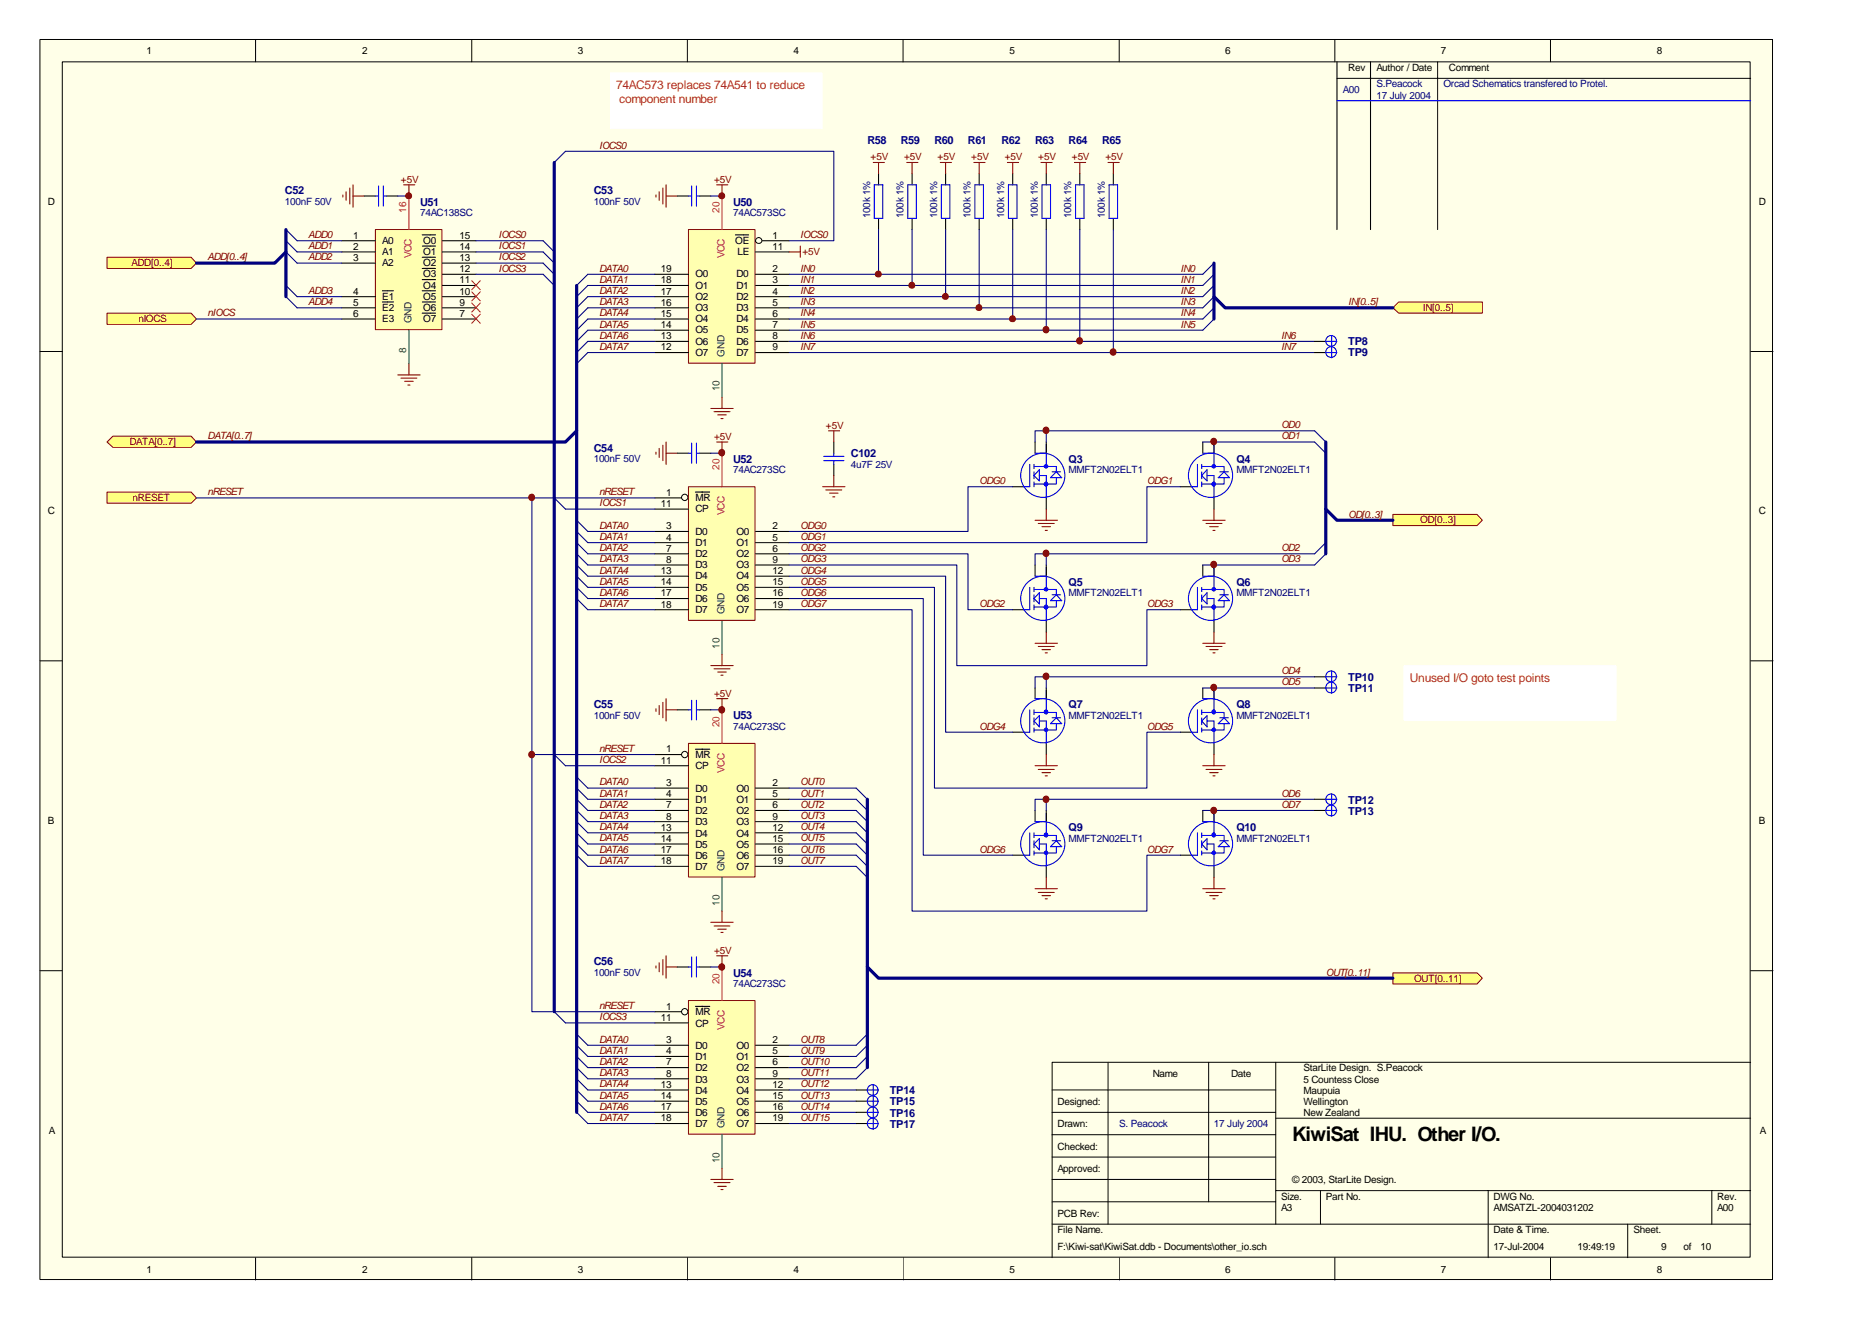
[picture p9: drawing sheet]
<svg xmlns="http://www.w3.org/2000/svg" width="297mm" height="210mm" viewBox="0 0 297 210" stroke-linecap="round" stroke-linejoin="round" font-family="sans-serif">
<path d="M6.3 6.3h275.6v197.2h-275.6z" fill="#ffffe8"/>
<g fill="none" stroke="#000" stroke-width=".16">
<path d="M6.3 6.3h275.6v197.2h-275.6zM9.9 9.8h268.4v190.1h-268.4zM40.6 6.3v3.5M75 6.3v3.5M109.3 6.3v3.5M143.6 6.3v3.5M178 6.3v3.5M212.3 6.3v3.5M228.6 9.8v26.7M246.5 6.3v3.5M6.3 55.9h3.6M278.4 55.9h3.5"/>
<path d="M6.3 105.1h3.6M278.4 105.1h3.5M6.3 154.4h3.6M278.4 154.4h3.5M167.3 173.3h35.6M167.3 176.9h35.6M176.2 168.9v25.8M192.2 168.9v22.2M202.9 177.8h75.5M202.9 168.9v25.8M278.4 168.9h-111.1v31.1M40.6 200v3.6"/>
<path d="M75 200v3.6M109.3 200v3.6M143.6 200v3.6M167.3 184h35.6M167.3 180.4h35.6M167.3 187.6h35.6M167.3 191.1h35.6M167.3 194.7h111.1M178 200v3.6M202.9 189.3h75.5M210 189.3v5.4M212.3 200v3.6"/>
<path d="M236.6 189.3v10.7M246.5 200v3.6M258.8 194.7v5.3M272.2 189.3v5.4"/>
</g>
<path d="M212.6 9.8v26.7M212.6 12.5h65.8M217.9 9.8v26.7" fill="none" stroke="#000" stroke-width=".17"/>
<g fill="#ffff80" stroke="#800000" stroke-width=".16">
<path d="M222.4 48h13.3v1.8h-13.3l-.9-.8z" fill-rule="evenodd"/>
<path d="M221.5 81.8h13.4l.8 .9-.8 .9h-13.4z" fill-rule="evenodd"/>
<path d="M221.5 154.7h13.4l.8 .8-.8 1h-13.4z" fill-rule="evenodd"/>
<path d="M17 70.3l.9-.9h12.5l.8 .9-.8 .8h-12.5z" fill-rule="evenodd"/>
<path d="M17 40.9h13.4l.8 .9-.8 .9h-13.4z" fill-rule="evenodd"/>
<path d="M17 49.8h13.4l.8 .9-.8 .9h-13.4z" fill-rule="evenodd"/>
<path d="M17 78.2h13.4l.8 1-.8 .8h-13.4z" fill-rule="evenodd"/>
</g>
<g fill="none" stroke="#000" stroke-width=".17">
<path d="M161 77.4h1.8M164.6 70.3v1.8M166.4 70.3v1.8M166.4 79.2v1.8M187.7 77.4h1.8M191.3 70.3v1.8M193 70.3v1.8M193 79.2v1.8M161 97h1.8M164.6 89.8v1.8M166.4 89.8v1.8M166.4 98.7v1.8"/>
<path d="M187.7 97h1.8M191.3 89.8v1.8M193 89.8v1.8M193 98.7v1.8M161 116.4h1.8M164.6 109.4v1.7M166.4 109.4v1.7M166.4 118.2v1.8M187.7 116.4h1.8M191.3 109.4v1.7M193 109.4v1.7M193 118.2v1.8"/>
<path d="M161 136h1.8M164.6 128.9v1.8M166.4 128.9v1.8M166.4 137.8v1.7M187.7 136h1.8M191.3 128.9v1.8M193 128.9v1.8M193 137.8v1.7"/>
</g>
<g fill="none" stroke="#00f" stroke-width=".17">
<path d="M163.7 73.8v3.6h-.9M164.4 74.2h2M164.4 73.8v.7M164.4 75v1.1M164.4 76.6v.8M164.6 72.1h1.8M165.3 75.6h1.1v3.6M165.3 74.7v1.8l-.9-.9zM166.4 74.2h1.6v.8M166.4 70.6v3.6M167.3 75h1.4M168 76v1h-3.6"/>
<path d="M168 75l.8 1h-1.8zM190.4 73.8v3.6h-.9M191.1 74.2h1.9M191.1 73.8v.7M191.1 75v1.1M191.1 76.6v.8M191.3 72.1h1.7M191.9 75.6h1.1v3.6M191.9 74.7v1.8l-.8-.9zM193 74.2h1.6v.8M193 70.6v3.6M194 75h1.3"/>
<path d="M194.6 76v1h-3.5M194.6 75l.9 1h-1.8zM163.7 93.4v3.6h-.9M164.4 93.4v.7M164.4 94.6v1.1M164.4 96.2v.8M164.4 93.7h2M164.6 91.6h1.8M165.3 95.2h1.1v3.5M165.3 94.2v1.8l-.9-.8zM166.4 93.7h1.6v.9M166.4 90.2v3.5"/>
<path d="M167.3 94.6h1.4M168 95.5v1h-3.6M168 94.6l.8 .9h-1.8zM190.4 93.4v3.6h-.9M191.1 93.4v.7M191.1 94.6v1.1M191.1 96.2v.8M191.1 93.7h1.9M191.3 91.6h1.7M191.9 95.2h1.1v3.5M191.9 94.2v1.8l-.8-.8zM193 93.7h1.6v.9"/>
<path d="M193 90.2v3.5M193.7 95.5l.9-.9 .9 .9zM194 94.6h1.3M194.6 95.5v1h-3.5M163.7 112.9v3.5h-.9M164.4 114.7l.9-.9v1.8zM164.4 112.9v.7M164.4 114.1v1.1M164.4 115.8v.6M164.4 113.3h2M164.6 111.1h1.8M165.3 114.7h1.1v3.5"/>
<path d="M166.4 113.3h1.6v.8M166.4 109.7v3.6M167.3 114.1h1.4M168 115.1v1h-3.6M168 114.1l.8 1h-1.8zM190.4 112.9v3.5h-.9M191.1 114.7l.8-.9v1.8zM191.1 112.9v.7M191.1 114.1v1.1M191.1 115.8v.6M191.1 113.3h1.9M191.3 111.1h1.7"/>
<path d="M191.9 114.7h1.1v3.5M193 113.3h1.6v.8M193 109.7v3.6M193.7 115.1l.9-1 .9 1zM194 114.1h1.3M194.6 115.1v1h-3.5M163.7 132.4v3.6h-.9M164.4 134.2l.9-.8v1.7zM164.4 132.4v.8M164.4 133.7v1.1M164.4 135.3v.7M164.4 132.9h2"/>
<path d="M164.6 130.7h1.8M165.3 134.2h1.1v3.6M166.4 132.9h1.6v.8M166.4 129.3v3.6M167 134.6l1-.9 .8 .9zM167.3 133.7h1.4M168 134.6v1.1h-3.6M190.4 132.4v3.6h-.9M191.1 134.2l.8-.8v1.7zM191.1 132.4v.8M191.1 133.7v1.1M191.1 135.3v.7"/>
<path d="M191.1 132.9h1.9M191.3 130.7h1.7M191.9 134.2h1.1v3.6M193 132.9h1.6v.8M193 129.3v3.6M193.7 134.6l.9-.9 .9 .9zM194 133.7h1.3M194.6 134.6v1.1h-3.5"/>
<circle cx="165.8" cy="75.6" r="3.5"/>
<circle cx="192.5" cy="75.6" r="3.5"/>
<circle cx="165.8" cy="95.1" r="3.5"/>
<circle cx="192.5" cy="95.1" r="3.5"/>
<circle cx="165.8" cy="114.6" r="3.5"/>
<circle cx="192.5" cy="114.6" r="3.5"/>
<circle cx="165.8" cy="134.2" r="3.5"/>
<circle cx="192.5" cy="134.2" r="3.5"/>
</g>
<g fill="#00f" stroke="#00f" stroke-width=".16">
<circle cx="166.3" cy="77" r=".31"/>
<circle cx="166.3" cy="74.1" r=".29"/>
<circle cx="193" cy="77" r=".31"/>
<circle cx="193" cy="74.1" r=".29"/>
<circle cx="166.3" cy="116" r=".29"/>
<circle cx="166.3" cy="113.2" r=".31"/>
<circle cx="193" cy="116" r=".29"/>
<circle cx="193" cy="113.2" r=".31"/>
<circle cx="166.3" cy="96.5" r=".31"/>
<circle cx="166.3" cy="93.7" r=".29"/>
<circle cx="193" cy="96.5" r=".31"/>
<circle cx="193" cy="93.7" r=".29"/>
<circle cx="166.3" cy="135.6" r=".29"/>
<circle cx="166.3" cy="132.8" r=".31"/>
<circle cx="193" cy="135.6" r=".29"/>
<circle cx="193" cy="132.8" r=".31"/>
</g>
<path d="M59.8 36.6h10.5v15.8h-10.5z" fill="#ffffb0"/>
<path d="M59.7 36.5h10.6v15.9h-10.6z" fill="none" stroke="#800000" stroke-width=".16"/>
<g fill="none" stroke="#000" stroke-width=".17">
<path d="M54.4 38.3h5.3M67.1 37.4h2.2M67.1 39.1h2.2M70.4 38.3h5.3M54.4 40.1h5.3M54.4 41.8h5.3M54.4 50.7h5.3M54.4 47.2h5.3M54.4 49h5.3M60.8 46.2h1.8M60.8 48h1.8M67.1 40.9h2.2"/>
<path d="M67.1 42.7h2.2M67.1 44.5h2.2M67.1 46.2h2.2M67.1 48h2.2M67.1 49.8h2.2M70.4 40.1h5.3M70.4 41.8h5.3M70.4 50.7h5.3M70.4 43.6h5.3M70.4 45.4h5.3M70.4 47.2h5.3M70.4 49h5.3"/>
</g>
<path d="M65 31.2v5.3" fill="none" stroke="#ee0e22" stroke-width=".17"/>
<path d="M65 52.5v5.3" fill="none" stroke="#008000" stroke-width=".17"/>
<path d="M109.6 36.6h10.5v21.2h-10.5z" fill="#ffffb0"/>
<path d="M109.5 36.5h10.6v21.3h-10.6z" fill="none" stroke="#800000" stroke-width=".16"/>
<circle cx="120.7" cy="38.3" r=".48" fill="none" stroke="#000" stroke-width=".16"/>
<g fill="none" stroke="#000" stroke-width=".17">
<path d="M116.9 37.4h2.1M121.2 38.3h4.3M104.1 43.6h5.4M104.1 45.4h5.4M104.1 47.2h5.4M104.1 49h5.4M104.1 50.7h5.4M104.1 52.5h5.4M104.1 54.3h5.4M104.1 56.1h5.4M120.1 40.1h5.4M120.1 43.6h5.4"/>
<path d="M120.1 45.4h5.4M120.1 47.2h5.4M120.1 49h5.4M120.1 50.7h5.4M120.1 52.5h5.4M120.1 54.3h5.4M120.1 56.1h5.4"/>
</g>
<path d="M114.8 31.2v5.3" fill="none" stroke="#ee0e22" stroke-width=".17"/>
<path d="M114.8 57.8v5.4" fill="none" stroke="#008000" stroke-width=".17"/>
<path d="M109.6 77.5h10.5v21.2h-10.5z" fill="#ffffb0"/>
<path d="M109.5 77.4h10.6v21.3h-10.6z" fill="none" stroke="#800000" stroke-width=".16"/>
<circle cx="108.9" cy="79.1" r=".5" fill="none" stroke="#000" stroke-width=".16"/>
<g fill="none" stroke="#000" stroke-width=".17">
<path d="M104.1 79.2h4.3M110.6 78.2h2.3M104.1 81h5.4M104.1 84.5h5.4M104.1 86.3h5.4M104.1 88.1h5.4M104.1 89.8h5.4M104.1 91.6h5.4M104.1 93.4h5.4M104.1 95.2h5.4M104.1 97h5.4M120.1 84.5h5.4"/>
<path d="M120.1 86.3h5.4M120.1 88.1h5.4M120.1 89.8h5.4M120.1 91.6h5.4M120.1 93.4h5.4M120.1 95.2h5.4M120.1 97h5.4"/>
</g>
<path d="M114.8 72.1v5.3" fill="none" stroke="#ee0e22" stroke-width=".17"/>
<path d="M114.8 98.7v5.4" fill="none" stroke="#008000" stroke-width=".17"/>
<path d="M109.6 118.3h10.5v21.2h-10.5z" fill="#ffffb0"/>
<path d="M109.5 118.2h10.6v21.3h-10.6z" fill="none" stroke="#800000" stroke-width=".16"/>
<circle cx="108.9" cy="120" r=".5" fill="none" stroke="#000" stroke-width=".16"/>
<g fill="none" stroke="#000" stroke-width=".17">
<path d="M104.1 120h4.3M110.6 119.1h2.3M104.1 121.8h5.4M104.1 125.3h5.4M104.1 127.1h5.4M104.1 128.9h5.4M104.1 130.7h5.4M104.1 132.4h5.4M104.1 134.2h5.4M104.1 136h5.4M104.1 137.8h5.4M120.1 125.3h5.4"/>
<path d="M120.1 127.1h5.4M120.1 128.9h5.4M120.1 130.7h5.4M120.1 132.4h5.4M120.1 134.2h5.4M120.1 136h5.4M120.1 137.8h5.4"/>
</g>
<path d="M114.8 112.9v5.3" fill="none" stroke="#ee0e22" stroke-width=".17"/>
<path d="M114.8 139.5v5.4" fill="none" stroke="#008000" stroke-width=".17"/>
<path d="M109.6 159.2h10.5v21.2h-10.5z" fill="#ffffb0"/>
<path d="M109.5 159.1h10.6v21.3h-10.6z" fill="none" stroke="#800000" stroke-width=".16"/>
<circle cx="108.9" cy="160.9" r=".5" fill="none" stroke="#000" stroke-width=".16"/>
<g fill="none" stroke="#000" stroke-width=".17">
<path d="M57.9 31.2h1.8M61.5 31.2h1.7M107.7 31.2h1.8M111.3 31.2h1.7M139.7 27.6v1.8M139.7 34.7v1.8M145 27.6v1.8M145 34.7v1.8M150.4 27.6v1.8M150.4 34.7v1.8M155.7 27.6v1.8M155.7 34.7v1.8"/>
<path d="M161 27.6v1.8M161 34.7v1.8M166.4 27.6v1.8M166.4 34.7v1.8M171.7 27.6v1.8M171.7 34.7v1.8M177 27.6v1.8M177 34.7v1.8M209 54.3h1.8M209 56.1h1.8M107.7 72.1h1.8M111.3 72.1h1.7"/>
<path d="M132.6 70.3v1.8M132.6 73.8v1.8M107.7 112.9h1.8M111.3 112.9h1.7M209 107.6h1.8M209 109.4h1.8M209 127.1h1.8M209 128.9h1.8M107.7 153.8h1.8M111.3 153.8h1.7M104.1 160.9h4.3M104.1 162.7h5.4"/>
<path d="M104.1 166.2h5.4M104.1 168h5.4M104.1 169.8h5.4M104.1 171.5h5.4M104.1 173.3h5.4M104.1 175.1h5.4M104.1 176.9h5.4M104.1 178.7h5.4M110.6 160h2.3M120.1 166.2h5.4M120.1 168h5.4M120.1 169.8h5.4"/>
<path d="M120.1 171.5h5.4M120.1 173.3h5.4M120.1 175.1h5.4M120.1 176.9h5.4M120.1 178.7h5.4M136.1 173.3h1.8M136.1 175.1h1.8M136.1 176.9h1.8M136.1 178.7h1.8"/>
</g>
<path d="M114.8 153.8v5.3" fill="none" stroke="#ee0e22" stroke-width=".17"/>
<path d="M114.8 180.4v5.4" fill="none" stroke="#008000" stroke-width=".17"/>
<g fill="none" stroke="#00f" stroke-width=".17">
<path d="M212.6 16h65.8M59.7 31.2h.5M60.2 29.6v3.2M61 31.2h.5M61 29.6v3.2M109.5 31.2h.5M110 29.6v3.2M110.7 31.2h.6M110.7 29.6v3.2M139 29.4h1.4v5.3h-1.4zM144.4 29.4h1.3v5.3h-1.3zM149.7 29.4h1.3v5.3h-1.3z"/>
<path d="M155 29.4h1.4v5.3h-1.4zM160.4 29.4h1.3v5.3h-1.3zM165.7 29.4h1.3v5.3h-1.3zM171 29.4h1.4v5.3h-1.4zM176.4 29.4h1.3v5.3h-1.3zM210.8 54.3h1.8M210.8 56.1h1.8M211.8 53.4v3.5M109.5 72.1h.5M110 70.5v3.2M110.7 70.5v3.2M110.7 72.1h.6"/>
<path d="M131 73.3h3.2M131 72.6h3.2M132.6 72.1v.5M132.6 73.3v.5M109.5 112.9h.5M110 111.4v3.1M110.7 111.4v3.1M110.7 112.9h.6M210.8 107.6h1.8M210.8 109.4h1.8M211.8 106.7v3.6M210.8 127.1h1.8"/>
<path d="M210.8 128.9h1.8M211.8 126.3v3.5M109.5 153.8h.5M110 152.2v3.2M110.7 152.2v3.2M110.7 153.8h.6M137.9 173.3h1.8M137.9 175.1h1.8M137.9 176.9h1.8M137.9 178.7h1.8M138.9 172.5v7.1"/>
<circle cx="211.7" cy="54.2" r=".85"/>
<circle cx="211.7" cy="56" r=".85"/>
<circle cx="211.7" cy="109.3" r=".85"/>
<circle cx="211.7" cy="107.6" r=".85"/>
<circle cx="211.7" cy="128.9" r=".85"/>
<circle cx="211.7" cy="127.1" r=".85"/>
<circle cx="138.8" cy="173.3" r=".85"/>
<circle cx="138.8" cy="175.1" r=".85"/>
<circle cx="138.8" cy="176.9" r=".85"/>
<circle cx="138.8" cy="178.7" r=".85"/>
</g>
<g fill="none" stroke="#800000" stroke-width=".17">
<path d="M54.5 31v.3M55 30.5v1.3M55.6 29.9v2.5M56.1 31.2h1.8M56.1 29.4v3.5M64.2 29.4h1.8M65 29.4v1.8M104.3 31v.3M104.8 30.5v1.3M105.4 29.9v2.5M105.9 29.4v3.5M105.9 31.2h1.8"/>
<path d="M114 29.4h1.7M114.8 29.4v1.8M127.3 39.1v1.8M138.9 25.8h1.7M139.7 25.8v1.8M144.2 25.8h1.8M145 25.8v1.8M149.5 25.8h1.8M150.4 25.8v1.8M154.9 25.8h1.7M155.7 25.8v1.8M160.2 25.8h1.8"/>
<path d="M161 25.8v1.8M165.5 25.8h1.8M166.4 25.8v1.8M170.9 25.8h1.7M171.7 25.8v1.8M176.2 25.8h1.8M177 25.8v1.8M63.2 59.6h3.6M65 57.8v1.8M125.5 40.1h1.8M63.8 60.1h2.5M64.3 60.6h1.4"/>
<path d="M64.9 61.2h.3M104.3 71.9v.3M104.8 71.3v1.4M105.4 70.8v2.5M105.9 70.3v3.5M105.9 72.1h1.8M113 65h3.6M113.5 65.5h2.6M114 70.3h1.7M114.1 66h1.4M114.6 66.6h.4M114.8 63.2v1.8"/>
<path d="M114.8 70.3v1.8M130.8 77.4h3.6M131.3 77.9h2.6M131.7 68.5h1.8M131.9 78.4h1.4M132.4 79h.4M132.6 68.5v1.8M132.6 75.6v1.8M164.6 82.7h3.5M165.1 83.2h2.5M165.7 83.7h1.3M166.2 84.3h.3"/>
<path d="M166.4 81v1.7M191.3 82.7h3.5M191.8 83.2h2.5M192.4 83.7h1.3M192.9 84.3h.3M193 81v1.7M104.3 112.7v.4M104.8 112.2v1.4M105.4 111.7v2.4M105.9 111.1v3.6M105.9 112.9h1.8M113 105.8h3.6"/>
<path d="M113.5 106.4h2.6M114 111.1h1.7M114.1 106.9h1.4M114.6 107.4h.4M114.8 104.1v1.7M114.8 111.1v1.8M164.6 102.3h3.5M165.1 102.8h2.5M165.7 103.3h1.3M166.2 103.8h.3M166.4 100.5v1.8M166.4 120v1.8"/>
<path d="M191.3 102.3h3.5M191.8 102.8h2.5M192.4 103.3h1.3M192.9 103.8h.3M193 100.5v1.8M193 120v1.8M164.6 121.8h3.5M165.1 122.4h2.5M165.7 122.9h1.3M166.2 123.4h.3M166.4 139.5v1.8M191.3 121.8h3.5"/>
<path d="M191.8 122.4h2.5M192.4 122.9h1.3M192.9 123.4h.3M193 139.5v1.8M104.3 153.6v.3M104.8 153.1v1.4M105.4 152.6v2.4M105.9 152v3.5M105.9 153.8h1.8M113 146.7h3.6M113.5 147.2h2.6M114 152h1.7"/>
<path d="M114.1 147.8h1.4M114.6 148.3h.4M114.8 144.9v1.8M114.8 152v1.8M164.6 141.3h3.5M165.1 141.9h2.5M165.7 142.4h1.3M166.2 142.9h.3M191.3 141.3h3.5M191.8 141.9h2.5M192.4 142.4h1.3M192.9 142.9h.3"/>
<path d="M113 187.6h3.6M113.5 188.1h2.6M114.1 188.7h1.4M114.6 189.2h.4M114.8 185.8v1.8"/>
</g>
<g fill="none" stroke="#000080" stroke-width=".17">
<path d="M45.5 36.5l1.7 1.8h7.2M45.5 38.3l1.7 1.8h7.2M63.2 31.2h1.8M75.7 38.3h10.7l1.7 1.8M88.1 25.8l1.8-1.7h42.7v14.2h-7.1M113 31.2h1.8M139.7 36.5v7.1M145 36.5v8.9M150.4 36.5v10.7M155.7 36.5v12.5M161 36.5v14.2M166.4 36.5v16"/>
<path d="M171.7 36.5v17.8M177 36.5v19.6M31.2 50.7h23.2M45.5 40.1l1.7 1.7h7.2M45.5 45.4l1.7 1.8h7.2M45.5 47.2l1.7 1.8h7.2M75.7 40.1h10.7l1.7 1.7M75.7 41.8h10.7l1.7 1.8M75.7 43.6h10.7l1.7 1.8M104.1 47.2h-10.6l-1.8 1.8M104.1 49h-10.6l-1.8 1.7M104.1 50.7h-10.6l-1.8 1.8"/>
<path d="M104.1 43.6h-10.6l-1.8 1.8M104.1 45.4h-10.6l-1.8 1.8M104.1 52.5h-10.6l-1.8 1.8M104.1 54.3h-10.6l-1.8 1.8M104.1 56.1h-10.6l-1.8 1.7M125.5 54.3h83.5M125.5 56.1h83.5M193 45.4l-1.7 1.8h-65.8M193 47.2l-1.7 1.8h-65.8M193 49l-1.7 1.7h-65.8M193 41.8l-1.7 1.8h-65.8M193 43.6l-1.7 1.8h-65.8"/>
<path d="M193 50.7l-1.7 1.8h-65.8M31.2 79.2h53.4M88.1 79.2l1.8 1.8h14.2M104.1 79.2h-19.5v81.7h19.5M113 72.1h1.8M161 77.4h-7.1v7.1h-28.4M164.6 70.3v-1.8h44.4l1.8 1.8M166.4 68.5v1.8M187.7 77.4h-5.3v8.9h-56.9M191.3 70.3h17.7l1.8 1.8M91.7 88.1l1.8 1.7h10.6M91.7 86.3l1.8 1.8h10.6"/>
<path d="M91.7 84.5l1.8 1.8h10.6M91.7 82.7l1.8 1.8h10.6M91.7 95.2l1.8 1.8h10.6M91.7 93.4l1.8 1.8h10.6M91.7 91.6l1.8 1.8h10.6M91.7 89.8l1.8 1.8h10.6M125.5 88.1h28.4v8.9h7.1M125.5 89.8h26.6v16h30.3v-8.8h5.3M125.5 91.6h24.9v24.8h10.6M125.5 93.4h23.1v31.9h33.8v-8.9h5.3M125.5 95.2h21.3v40.8h14.2M125.5 97h19.5v47.9h37.4v-8.9h5.3"/>
<path d="M166.4 88.1v1.7M210.8 86.3l-1.8 1.8h-44.4v1.7M210.8 88.1l-1.8 1.7h-17.7M84.6 120h19.5M88.1 120l1.8 1.8h14.2M113 112.9h1.8M166.4 107.6v1.8M191.3 109.4h17.7M209 107.6h-44.4v1.8M91.7 128.9l1.8 1.8h10.6M91.7 127.1l1.8 1.8h10.6M91.7 125.3l1.8 1.8h10.6"/>
<path d="M91.7 123.5l1.8 1.8h10.6M91.7 136l1.8 1.8h10.6M91.7 134.2l1.8 1.8h10.6M91.7 132.4l1.8 1.8h10.6M91.7 130.7l1.8 1.7h10.6M125.5 128.9h10.6l1.8 1.8M125.5 134.2h10.6l1.8 1.8M125.5 130.7h10.6l1.8 1.7M125.5 127.1h10.6l1.8 1.8M125.5 125.3h10.6l1.8 1.8M125.5 137.8h10.6l1.8 1.7M125.5 136h10.6l1.8 1.8"/>
<path d="M125.5 132.4h10.6l1.8 1.8M166.4 127.1v1.8M191.3 128.9h17.7M209 127.1h-44.4v1.8M113 153.8h1.8M88.1 160.9l1.8 1.8h14.2M91.7 169.8l1.8 1.7h10.6M91.7 168l1.8 1.8h10.6M91.7 166.2l1.8 1.8h10.6M91.7 164.4l1.8 1.8h10.6M91.7 176.9l1.8 1.8h10.6M91.7 175.1l1.8 1.8h10.6"/>
<path d="M91.7 173.3l1.8 1.8h10.6M91.7 171.5l1.8 1.8h10.6M125.5 178.7h10.6M125.5 176.9h10.6M125.5 175.1h10.6M125.5 173.3h10.6M137.9 169.8l-1.8 1.7h-10.6M137.9 168l-1.8 1.8h-10.6M137.9 166.2l-1.8 1.8h-10.6M137.9 164.4l-1.8 1.8h-10.6"/>
</g>
<path d="M45.5 36.5v10.7M88.1 25.8v135.1M45.5 40.1l-1.8 1.7h-12.5M91.7 45.4v131.5M193 47.2l1.8 1.8h26.7M193 41.8v8.9M91.7 68.5l-1.8 1.8h-58.7M210.8 70.3v17.8M210.8 81l1.8 1.7h8.9M137.9 127.1v42.7M137.9 153.8l1.8 1.7h81.8" fill="none" stroke="#000080" stroke-width=".51"/>
<path d="M75 50l1.4 1.4M75 48.2l1.4 1.4M75 46.4l1.4 1.5M75 44.6l1.4 1.5M76.4 50l-1.4 1.4M76.4 48.2l-1.4 1.4M76.4 46.4l-1.4 1.5M76.4 44.6l-1.4 1.5" fill="none" stroke="#f00" stroke-width=".16"/>
<g fill="#800000" stroke="#800000" stroke-width=".16">
<circle cx="84.5" cy="120" r=".49"/>
<circle cx="84.5" cy="79.1" r=".49"/>
<circle cx="139.7" cy="43.6" r=".47"/>
<circle cx="145" cy="45.4" r=".47"/>
<circle cx="150.3" cy="47.1" r=".47"/>
<circle cx="155.7" cy="48.9" r=".47"/>
<circle cx="161" cy="50.7" r=".47"/>
<circle cx="166.3" cy="52.4" r=".49"/>
<circle cx="171.6" cy="54.2" r=".49"/>
<circle cx="177" cy="56" r=".49"/>
<circle cx="166.3" cy="68.4" r=".49"/>
<circle cx="166.3" cy="88" r=".49"/>
<circle cx="166.3" cy="107.5" r=".49"/>
<circle cx="166.3" cy="127.1" r=".49"/>
<circle cx="114.7" cy="72" r=".49"/>
<circle cx="193" cy="89.8" r=".49"/>
<circle cx="193" cy="70.2" r=".49"/>
<circle cx="193" cy="109.3" r=".49"/>
<circle cx="193" cy="128.9" r=".49"/>
<circle cx="65" cy="31.1" r=".47"/>
<circle cx="114.8" cy="31.1" r=".47"/>
<circle cx="114.7" cy="112.9" r=".49"/>
<circle cx="114.7" cy="153.8" r=".49"/>
</g>
<path d="M97.1 11.7h33.6v8.7h-33.6z" fill="#fff"/>
<path d="M97 11.6h33.7v8.8h-33.7z" fill="none" stroke="#fff" stroke-width=".16"/>
<path d="M223.4 105.9h33.6v8.7h-33.6z" fill="#fff"/>
<path d="M223.3 105.8h33.7v8.8h-33.7z" fill="none" stroke="#fff" stroke-width=".16"/>
<text font-size="3.2" x="205.5" y="181.4">KiwiSat IHU. Other I/O.</text>
<g font-size="1.9" fill="#ee0e22">
<text x="98" y="14.2">74AC573 replaces 74A541 to reduce</text>
<text x="98.5" y="16.4">component number</text>
<text x="224.2" y="108.4">Unused I/O goto test points</text>
</g>
<g font-size="1.7" fill="#000080">
<text x="137.9" y="22.9">R58</text>
<text x="143.3" y="22.9">R59</text>
<text x="148.6" y="22.9">R60</text>
<text x="153.9" y="22.9">R61</text>
<text x="159.3" y="22.9">R62</text>
<text x="164.6" y="22.9">R63</text>
<text x="169.9" y="22.9">R64</text>
<text x="175.3" y="22.9">R65</text>
<text x="45.3" y="30.9">C52</text>
<text x="66.8" y="32.7">U51</text>
<text x="94.4" y="30.9">C53</text>
<text x="116.6" y="32.7">U50</text>
<text x="214.4" y="54.9">TP8</text>
<text x="214.4" y="56.7">TP9</text>
<text x="94.4" y="71.8">C54</text>
<text x="116.6" y="73.6">U52</text>
<text x="135.3" y="72.7">C102</text>
<text x="169.9" y="73.6">Q3</text>
<text x="196.6" y="73.6">Q4</text>
<text x="169.9" y="93.1">Q5</text>
<text x="196.6" y="93.1">Q6</text>
<text x="94.4" y="112.6">C55</text>
<text x="169.9" y="112.6">Q7</text>
<text x="196.6" y="112.6">Q8</text>
<text x="214.4" y="108.2">TP10</text>
<text x="214.4" y="110">TP11</text>
<text x="116.6" y="114.4">U53</text>
<text x="214.4" y="127.8">TP12</text>
<text x="214.4" y="129.6">TP13</text>
<text x="169.9" y="132.2">Q9</text>
<text x="196.6" y="132.2">Q10</text>
<text x="94.4" y="153.5">C56</text>
<text x="116.6" y="155.3">U54</text>
<text x="141.5" y="174">TP14</text>
<text x="141.5" y="175.8">TP15</text>
<text x="141.5" y="177.6">TP16</text>
<text x="141.5" y="179.3">TP17</text>
</g>
<g font-size="1.6">
<text x="23.3" y="8.7">1</text>
<text x="57.6" y="8.7">2</text>
<text x="91.9" y="8.7">3</text>
<text x="126.2" y="8.7">4</text>
<text x="160.5" y="8.7">5</text>
<text x="194.8" y="8.7">6</text>
<text x="214.4" y="11.3">Rev</text>
<text x="218.9" y="11.3">Author / Date</text>
<text x="229.1" y="8.7">7</text>
<text x="230.4" y="11.3">Comment</text>
<text x="263.5" y="8.7">8</text>
<text x="7.6" y="32.6">D</text>
<text x="279.7" y="32.6">D</text>
<text x="56.1" y="37.9">1</text>
<text x="56.1" y="39.7">2</text>
<text x="56.1" y="41.5">3</text>
<text x="60.8" y="38.8">A0</text>
<text x="60.8" y="40.6">A1</text>
<text x="67.3" y="38.8">O0</text>
<text x="67.3" y="40.6">O1</text>
<text x="73.1" y="37.9">15</text>
<text x="73.1" y="39.7">14</text>
<text x="73.1" y="41.5">13</text>
<text x="116.9" y="38.8">OE</text>
<text x="117.3" y="40.6">LE</text>
<text x="122.9" y="37.9">1</text>
<text x="122.9" y="39.7">11</text>
<text x="56.1" y="46.8">4</text>
<text x="60.8" y="42.3">A2</text>
<text x="60.8" y="47.7">E1</text>
<text x="67.3" y="42.3">O2</text>
<text x="67.3" y="44.1">O3</text>
<text x="67.3" y="45.9">O4</text>
<text x="67.3" y="47.7">O5</text>
<text x="73.1" y="43.3">12</text>
<text x="73.1" y="45.1">11</text>
<text x="73.1" y="46.8">10</text>
<text x="105.1" y="43.3">19</text>
<text x="105.1" y="45.1">18</text>
<text x="105.1" y="46.8">17</text>
<text x="110.6" y="44.1">O0</text>
<text x="110.6" y="45.9">O1</text>
<text x="110.6" y="47.7">O2</text>
<text x="117.1" y="44.1">D0</text>
<text x="117.1" y="45.9">D1</text>
<text x="117.1" y="47.7">D2</text>
<text x="122.9" y="43.3">2</text>
<text x="122.9" y="45.1">3</text>
<text x="122.9" y="46.8">4</text>
<text x="56.1" y="50.4">6</text>
<text x="56.1" y="48.6">5</text>
<text x="60.8" y="51.2">E3</text>
<text x="60.8" y="49.5">E2</text>
<text x="67.3" y="49.5">O6</text>
<text x="67.3" y="51.2">O7</text>
<text x="73.1" y="48.6">9</text>
<text x="73.1" y="50.4">7</text>
<text x="105.1" y="48.6">16</text>
<text x="105.1" y="50.4">15</text>
<text x="105.1" y="52.2">14</text>
<text x="105.1" y="53.9">13</text>
<text x="110.6" y="49.5">O3</text>
<text x="110.6" y="51.2">O4</text>
<text x="110.6" y="53">O5</text>
<text x="117.1" y="49.5">D3</text>
<text x="117.1" y="51.2">D4</text>
<text x="117.1" y="53">D5</text>
<text x="122.9" y="48.6">5</text>
<text x="122.9" y="50.4">6</text>
<text x="122.9" y="52.2">7</text>
<text x="122.9" y="53.9">8</text>
<text x="105.1" y="55.7">12</text>
<text x="110.6" y="54.8">O6</text>
<text x="110.6" y="56.6">O7</text>
<text x="117.1" y="54.8">D6</text>
<text x="117.1" y="56.6">D7</text>
<text x="122.9" y="55.7">9</text>
<text x="7.6" y="81.8">C</text>
<text x="105.1" y="80.6">11</text>
<text x="105.9" y="78.8">1</text>
<text x="110.6" y="79.7">MR</text>
<text x="110.6" y="81.5">CP</text>
<text x="279.7" y="81.8">C</text>
<text x="105.9" y="84.2">3</text>
<text x="105.9" y="86">4</text>
<text x="105.9" y="87.7">7</text>
<text x="105.9" y="89.5">8</text>
<text x="110.6" y="85">D0</text>
<text x="110.6" y="86.8">D1</text>
<text x="110.6" y="88.6">D2</text>
<text x="117.1" y="85">O0</text>
<text x="117.1" y="86.8">O1</text>
<text x="117.1" y="88.6">O2</text>
<text x="122.9" y="84.2">2</text>
<text x="122.9" y="86">5</text>
<text x="122.9" y="87.7">6</text>
<text x="122.9" y="89.5">9</text>
<text x="105.1" y="91.3">13</text>
<text x="105.1" y="93.1">14</text>
<text x="105.1" y="94.8">17</text>
<text x="110.6" y="90.4">D3</text>
<text x="110.6" y="92.1">D4</text>
<text x="110.6" y="93.9">D5</text>
<text x="110.6" y="95.7">D6</text>
<text x="117.1" y="90.4">O3</text>
<text x="117.1" y="92.1">O4</text>
<text x="117.1" y="93.9">O5</text>
<text x="117.1" y="95.7">O6</text>
<text x="122.9" y="91.3">12</text>
<text x="122.9" y="93.1">15</text>
<text x="122.9" y="94.8">16</text>
<text x="105.1" y="96.6">18</text>
<text x="110.6" y="97.5">D7</text>
<text x="117.1" y="97.5">O7</text>
<text x="122.9" y="96.6">19</text>
<text x="105.9" y="119.6">1</text>
<text x="105.1" y="121.4">11</text>
<text x="105.9" y="125">3</text>
<text x="110.6" y="120.6">MR</text>
<text x="110.6" y="122.4">CP</text>
<text x="110.6" y="125.9">D0</text>
<text x="117.1" y="125.9">O0</text>
<text x="122.9" y="125">2</text>
<text x="7.6" y="131.1">B</text>
<text x="105.9" y="126.8">4</text>
<text x="105.9" y="128.5">7</text>
<text x="105.9" y="130.3">8</text>
<text x="110.6" y="127.7">D1</text>
<text x="110.6" y="129.5">D2</text>
<text x="110.6" y="131.2">D3</text>
<text x="117.1" y="127.7">O1</text>
<text x="117.1" y="129.5">O2</text>
<text x="117.1" y="131.2">O3</text>
<text x="122.9" y="126.8">5</text>
<text x="122.9" y="128.5">6</text>
<text x="122.9" y="130.3">9</text>
<text x="279.7" y="131.1">B</text>
<text x="105.1" y="132.1">13</text>
<text x="105.1" y="133.9">14</text>
<text x="105.1" y="135.7">17</text>
<text x="105.1" y="137.4">18</text>
<text x="110.6" y="133">D4</text>
<text x="110.6" y="134.8">D5</text>
<text x="110.6" y="136.6">D6</text>
<text x="117.1" y="133">O4</text>
<text x="117.1" y="134.8">O5</text>
<text x="117.1" y="136.6">O6</text>
<text x="122.9" y="132.1">12</text>
<text x="122.9" y="133.9">15</text>
<text x="122.9" y="135.7">16</text>
<text x="122.9" y="137.4">19</text>
<text x="110.6" y="138.4">D7</text>
<text x="117.1" y="138.4">O7</text>
<text x="105.9" y="160.5">1</text>
<text x="110.6" y="161.5">MR</text>
<text x="105.1" y="162.3">11</text>
<text x="105.9" y="165.9">3</text>
<text x="105.9" y="167.7">4</text>
<text x="110.6" y="163.3">CP</text>
<text x="110.6" y="166.8">D0</text>
<text x="117.1" y="166.8">O0</text>
<text x="122.9" y="165.9">2</text>
<text x="122.9" y="167.7">5</text>
<text x="105.1" y="173">13</text>
<text x="105.9" y="169.4">7</text>
<text x="105.9" y="171.2">8</text>
<text x="110.6" y="168.6">D1</text>
<text x="110.6" y="170.4">D2</text>
<text x="110.6" y="172.1">D3</text>
<text x="110.6" y="173.9">D4</text>
<text x="117.1" y="168.6">O1</text>
<text x="117.1" y="170.4">O2</text>
<text x="117.1" y="172.1">O3</text>
<text x="117.1" y="173.9">O4</text>
<text x="122.9" y="169.4">6</text>
<text x="122.9" y="171.2">9</text>
<text x="122.9" y="173">12</text>
<text x="183.3" y="171.2">Name</text>
<text x="195.7" y="171.2">Date</text>
<text x="207.3" y="170.4">StarLite Design. S.Peacock</text>
<text x="207.3" y="172.1">5 Countess Close</text>
<text x="207.3" y="173.9">Maupuia</text>
<text x="105.1" y="174.8">14</text>
<text x="105.1" y="176.5">17</text>
<text x="105.1" y="178.3">18</text>
<text x="110.6" y="175.7">D5</text>
<text x="110.6" y="177.5">D6</text>
<text x="110.6" y="179.3">D7</text>
<text x="117.1" y="175.7">O5</text>
<text x="117.1" y="177.5">O6</text>
<text x="117.1" y="179.3">O7</text>
<text x="122.9" y="174.8">15</text>
<text x="122.9" y="176.5">16</text>
<text x="122.9" y="178.3">19</text>
<text x="168.1" y="175.7">Designed:</text>
<text x="168.1" y="179.3">Drawn:</text>
<text x="207.3" y="175.7">Wellington</text>
<text x="207.3" y="177.5">New Zealand</text>
<text x="7.8" y="180.3">A</text>
<text x="168.1" y="182.8">Checked:</text>
<text x="279.8" y="180.3">A</text>
<text x="168.1" y="186.4">Approved:</text>
<text x="203.7" y="190.8">Size.</text>
<text x="205.5" y="188.1">© 2003, StarLite Design.</text>
<text x="210.8" y="190.8">Part No.</text>
<text x="237.5" y="190.8">DWG No.</text>
<text x="273" y="190.8">Rev.</text>
<text x="168.1" y="196.1">File Name.</text>
<text x="168.1" y="193.5">PCB Rev:</text>
<text x="203.7" y="192.5">A3</text>
<text x="237.5" y="192.5">AMSATZL-2004031202</text>
<text x="237.5" y="196.1">Date &amp; Time.</text>
<text x="259.8" y="196.1">Sheet.</text>
<text x="273" y="192.5">A00</text>
<text x="23.3" y="202.4">1</text>
<text x="57.6" y="202.4">2</text>
<text x="91.9" y="202.4">3</text>
<text x="126.2" y="202.4">4</text>
<text x="160.5" y="202.4">5</text>
<text x="168.1" y="198.8">F:\Kiwi-sat\KiwiSat.ddb - Documents\other_io.sch</text>
<text x="194.8" y="202.4">6</text>
<text x="229.1" y="202.4">7</text>
<text x="237.5" y="198.8">17-Jul-2004</text>
<text x="250.9" y="198.8">19:49:19</text>
<text x="263.5" y="202.4">8</text>
<text x="264.2" y="198.8">9</text>
<text x="267.7" y="198.8">of</text>
<text x="270.4" y="198.8">10</text>
</g>
<g font-size="1.6" fill="#000080">
<text x="213.5" y="14.8">A00</text>
<text x="218.9" y="13.9">S.Peacock</text>
<text x="218.9" y="15.7">17 July 2004</text>
<text x="229.5" y="13.9">Orcad Schematics transfered to Protel.</text>
<text x="45.3" y="32.6">100nF 50V</text>
<text x="66.8" y="34.4">74AC138SC</text>
<text x="94.4" y="32.6">100nF 50V</text>
<text x="116.6" y="34.4">74AC573SC</text>
<text x="138.3" y="34.7" transform="rotate(-90 138.3 34.7)">100k 1%</text>
<text x="143.7" y="34.7" transform="rotate(-90 143.7 34.7)">100k 1%</text>
<text x="149" y="34.7" transform="rotate(-90 149 34.7)">100k 1%</text>
<text x="154.3" y="34.7" transform="rotate(-90 154.3 34.7)">100k 1%</text>
<text x="159.7" y="34.7" transform="rotate(-90 159.7 34.7)">100k 1%</text>
<text x="165" y="34.7" transform="rotate(-90 165 34.7)">100k 1%</text>
<text x="170.3" y="34.7" transform="rotate(-90 170.3 34.7)">100k 1%</text>
<text x="175.7" y="34.7" transform="rotate(-90 175.7 34.7)">100k 1%</text>
<text x="94.4" y="73.5">100nF 50V</text>
<text x="116.6" y="75.3">74AC273SC</text>
<text x="135.3" y="74.4">4u7F 25V</text>
<text x="169.9" y="75.3">MMFT2N02ELT1</text>
<text x="196.6" y="75.3">MMFT2N02ELT1</text>
<text x="169.9" y="94.8">MMFT2N02ELT1</text>
<text x="196.6" y="94.8">MMFT2N02ELT1</text>
<text x="94.4" y="114.3">100nF 50V</text>
<text x="116.6" y="116.1">74AC273SC</text>
<text x="169.9" y="114.3">MMFT2N02ELT1</text>
<text x="196.6" y="114.3">MMFT2N02ELT1</text>
<text x="169.9" y="133.9">MMFT2N02ELT1</text>
<text x="196.6" y="133.9">MMFT2N02ELT1</text>
<text x="94.4" y="155.2">100nF 50V</text>
<text x="116.6" y="157">74AC273SC</text>
<text x="178" y="179.3">S. Peacock</text>
<text x="193" y="179.3">17 July 2004</text>
</g>
<g font-size="1.6" fill="#800000">
<text x="95.2" y="23.6">IOCS0</text>
<text x="63.8" y="29.1">+5V</text>
<text x="113.5" y="29.1">+5V</text>
<text x="138.4" y="25.5">+5V</text>
<text x="143.8" y="25.5">+5V</text>
<text x="149.1" y="25.5">+5V</text>
<text x="154.4" y="25.5">+5V</text>
<text x="159.8" y="25.5">+5V</text>
<text x="165.1" y="25.5">+5V</text>
<text x="170.4" y="25.5">+5V</text>
<text x="175.8" y="25.5">+5V</text>
<text x="33" y="41.4">ADD[0..4]</text>
<text x="49" y="37.9">ADD0</text>
<text x="49" y="39.6">ADD1</text>
<text x="49" y="41.4">ADD2</text>
<text x="79.2" y="37.9">IOCS0</text>
<text x="79.2" y="39.6">IOCS1</text>
<text x="79.2" y="41.4">IOCS2</text>
<text x="127.3" y="37.9">IOCS0</text>
<text x="127.6" y="40.6">+5V</text>
<text x="20.9" y="42.3">ADD[0..4]</text>
<text x="49" y="46.8">ADD3</text>
<text x="79.2" y="43.2">IOCS3</text>
<text x="95.2" y="43.2">DATA0</text>
<text x="95.2" y="45">DATA1</text>
<text x="95.2" y="46.8">DATA2</text>
<text x="127.3" y="43.2">IN0</text>
<text x="127.3" y="45">IN1</text>
<text x="127.3" y="46.8">IN2</text>
<text x="187.7" y="43.2">IN0</text>
<text x="187.7" y="45">IN1</text>
<text x="187.7" y="46.8">IN2</text>
<text x="22" y="51.2">nIOCS</text>
<text x="33" y="50.3">nIOCS</text>
<text x="49" y="48.5">ADD4</text>
<text x="95.2" y="48.5">DATA3</text>
<text x="95.2" y="50.3">DATA4</text>
<text x="95.2" y="52.1">DATA5</text>
<text x="95.2" y="53.9">DATA6</text>
<text x="127.3" y="48.5">IN3</text>
<text x="127.3" y="50.3">IN4</text>
<text x="127.3" y="52.1">IN5</text>
<text x="127.3" y="53.9">IN6</text>
<text x="187.7" y="48.5">IN3</text>
<text x="187.7" y="50.3">IN4</text>
<text x="187.7" y="52.1">IN5</text>
<text x="203.7" y="53.9">IN6</text>
<text x="214.4" y="48.5">IN[0..5]</text>
<text x="226.3" y="49.5">IN[0..5]</text>
<text x="95.2" y="55.6">DATA7</text>
<text x="127.3" y="55.6">IN7</text>
<text x="203.7" y="55.6">IN7</text>
<text x="20.6" y="70.8">DATA[0..7]</text>
<text x="33" y="69.9">DATA[0..7]</text>
<text x="113.5" y="69.9">+5V</text>
<text x="131.3" y="68.2">+5V</text>
<text x="203.7" y="68.1">OD0</text>
<text x="203.7" y="69.9">OD1</text>
<text x="155.7" y="77">ODG0</text>
<text x="182.4" y="77">ODG1</text>
<text x="21.1" y="79.7">nRESET</text>
<text x="33" y="78.8">nRESET</text>
<text x="95.2" y="80.5">IOCS1</text>
<text x="95.2" y="78.8">nRESET</text>
<text x="214.4" y="82.3">OD[0..3]</text>
<text x="225.8" y="83.2">OD[0..3]</text>
<text x="95.2" y="84.1">DATA0</text>
<text x="95.2" y="85.9">DATA1</text>
<text x="95.2" y="87.6">DATA2</text>
<text x="95.2" y="89.4">DATA3</text>
<text x="127.3" y="84.1">ODG0</text>
<text x="127.3" y="85.9">ODG1</text>
<text x="127.3" y="87.6">ODG2</text>
<text x="127.3" y="89.4">ODG3</text>
<text x="203.7" y="87.6">OD2</text>
<text x="203.7" y="89.4">OD3</text>
<text x="95.2" y="91.2">DATA4</text>
<text x="95.2" y="93">DATA5</text>
<text x="95.2" y="94.8">DATA6</text>
<text x="127.3" y="91.2">ODG4</text>
<text x="127.3" y="93">ODG5</text>
<text x="127.3" y="94.8">ODG6</text>
<text x="95.2" y="96.5">DATA7</text>
<text x="127.3" y="96.5">ODG7</text>
<text x="155.7" y="96.5">ODG2</text>
<text x="182.4" y="96.5">ODG3</text>
<text x="203.7" y="107.2">OD4</text>
<text x="113.5" y="110.8">+5V</text>
<text x="203.7" y="109">OD5</text>
<text x="95.2" y="119.6">nRESET</text>
<text x="155.7" y="116">ODG4</text>
<text x="182.4" y="116">ODG5</text>
<text x="95.2" y="124.9">DATA0</text>
<text x="95.2" y="121.3">IOCS2</text>
<text x="127.3" y="124.9">OUT0</text>
<text x="95.2" y="126.7">DATA1</text>
<text x="95.2" y="128.5">DATA2</text>
<text x="95.2" y="130.2">DATA3</text>
<text x="127.3" y="126.7">OUT1</text>
<text x="127.3" y="128.5">OUT2</text>
<text x="127.3" y="130.2">OUT3</text>
<text x="203.7" y="126.7">OD6</text>
<text x="203.7" y="128.5">OD7</text>
<text x="95.2" y="132">DATA4</text>
<text x="95.2" y="133.8">DATA5</text>
<text x="95.2" y="135.6">DATA6</text>
<text x="95.2" y="137.3">DATA7</text>
<text x="127.3" y="132">OUT4</text>
<text x="127.3" y="133.8">OUT5</text>
<text x="127.3" y="135.6">OUT6</text>
<text x="127.3" y="137.3">OUT7</text>
<text x="155.7" y="135.6">ODG6</text>
<text x="182.4" y="135.6">ODG7</text>
<text x="113.5" y="151.7">+5V</text>
<text x="210.8" y="155.1">OUT[0..11]</text>
<text x="95.2" y="160.5">nRESET</text>
<text x="224.9" y="156.1">OUT[0..11]</text>
<text x="95.2" y="165.8">DATA0</text>
<text x="95.2" y="167.6">DATA1</text>
<text x="95.2" y="162.2">IOCS3</text>
<text x="127.3" y="165.8">OUT8</text>
<text x="127.3" y="167.6">OUT9</text>
<text x="95.2" y="169.3">DATA2</text>
<text x="95.2" y="171.1">DATA3</text>
<text x="95.2" y="172.9">DATA4</text>
<text x="127.3" y="169.3">OUT10</text>
<text x="127.3" y="171.1">OUT11</text>
<text x="127.3" y="172.9">OUT12</text>
<text x="95.2" y="174.7">DATA5</text>
<text x="95.2" y="176.5">DATA6</text>
<text x="95.2" y="178.2">DATA7</text>
<text x="127.3" y="174.7">OUT13</text>
<text x="127.3" y="176.5">OUT14</text>
<text x="127.3" y="178.2">OUT15</text>
</g>
<g font-size="1.6" fill="#ee0e22">
<text x="64.6" y="33.8" transform="rotate(-90 64.6 33.8)">16</text>
<text x="114.4" y="33.8" transform="rotate(-90 114.4 33.8)">20</text>
<text x="65.4" y="41.1" transform="rotate(-90 65.4 41.1)">VCC</text>
<text x="115.2" y="41.1" transform="rotate(-90 115.2 41.1)">VCC</text>
<text x="114.4" y="74.7" transform="rotate(-90 114.4 74.7)">20</text>
<text x="115.2" y="82" transform="rotate(-90 115.2 82)">VCC</text>
<text x="114.4" y="115.6" transform="rotate(-90 114.4 115.6)">20</text>
<text x="115.2" y="122.9" transform="rotate(-90 115.2 122.9)">VCC</text>
<text x="114.4" y="156.5" transform="rotate(-90 114.4 156.5)">20</text>
<text x="115.2" y="163.8" transform="rotate(-90 115.2 163.8)">VCC</text>
</g>
<g font-size="1.6" fill="#008000">
<text x="65.4" y="51.4" transform="rotate(-90 65.4 51.4)">GND</text>
<text x="64.6" y="56.1" transform="rotate(-90 64.6 56.1)">8</text>
<text x="115.2" y="56.7" transform="rotate(-90 115.2 56.7)">GND</text>
<text x="114.4" y="62.2" transform="rotate(-90 114.4 62.2)">10</text>
<text x="115.2" y="97.6" transform="rotate(-90 115.2 97.6)">GND</text>
<text x="114.4" y="103.1" transform="rotate(-90 114.4 103.1)">10</text>
<text x="115.2" y="138.5" transform="rotate(-90 115.2 138.5)">GND</text>
<text x="114.4" y="144" transform="rotate(-90 114.4 144)">10</text>
<text x="115.2" y="179.4" transform="rotate(-90 115.2 179.4)">GND</text>
<text x="114.4" y="184.9" transform="rotate(-90 114.4 184.9)">10</text>
</g>
</svg>
